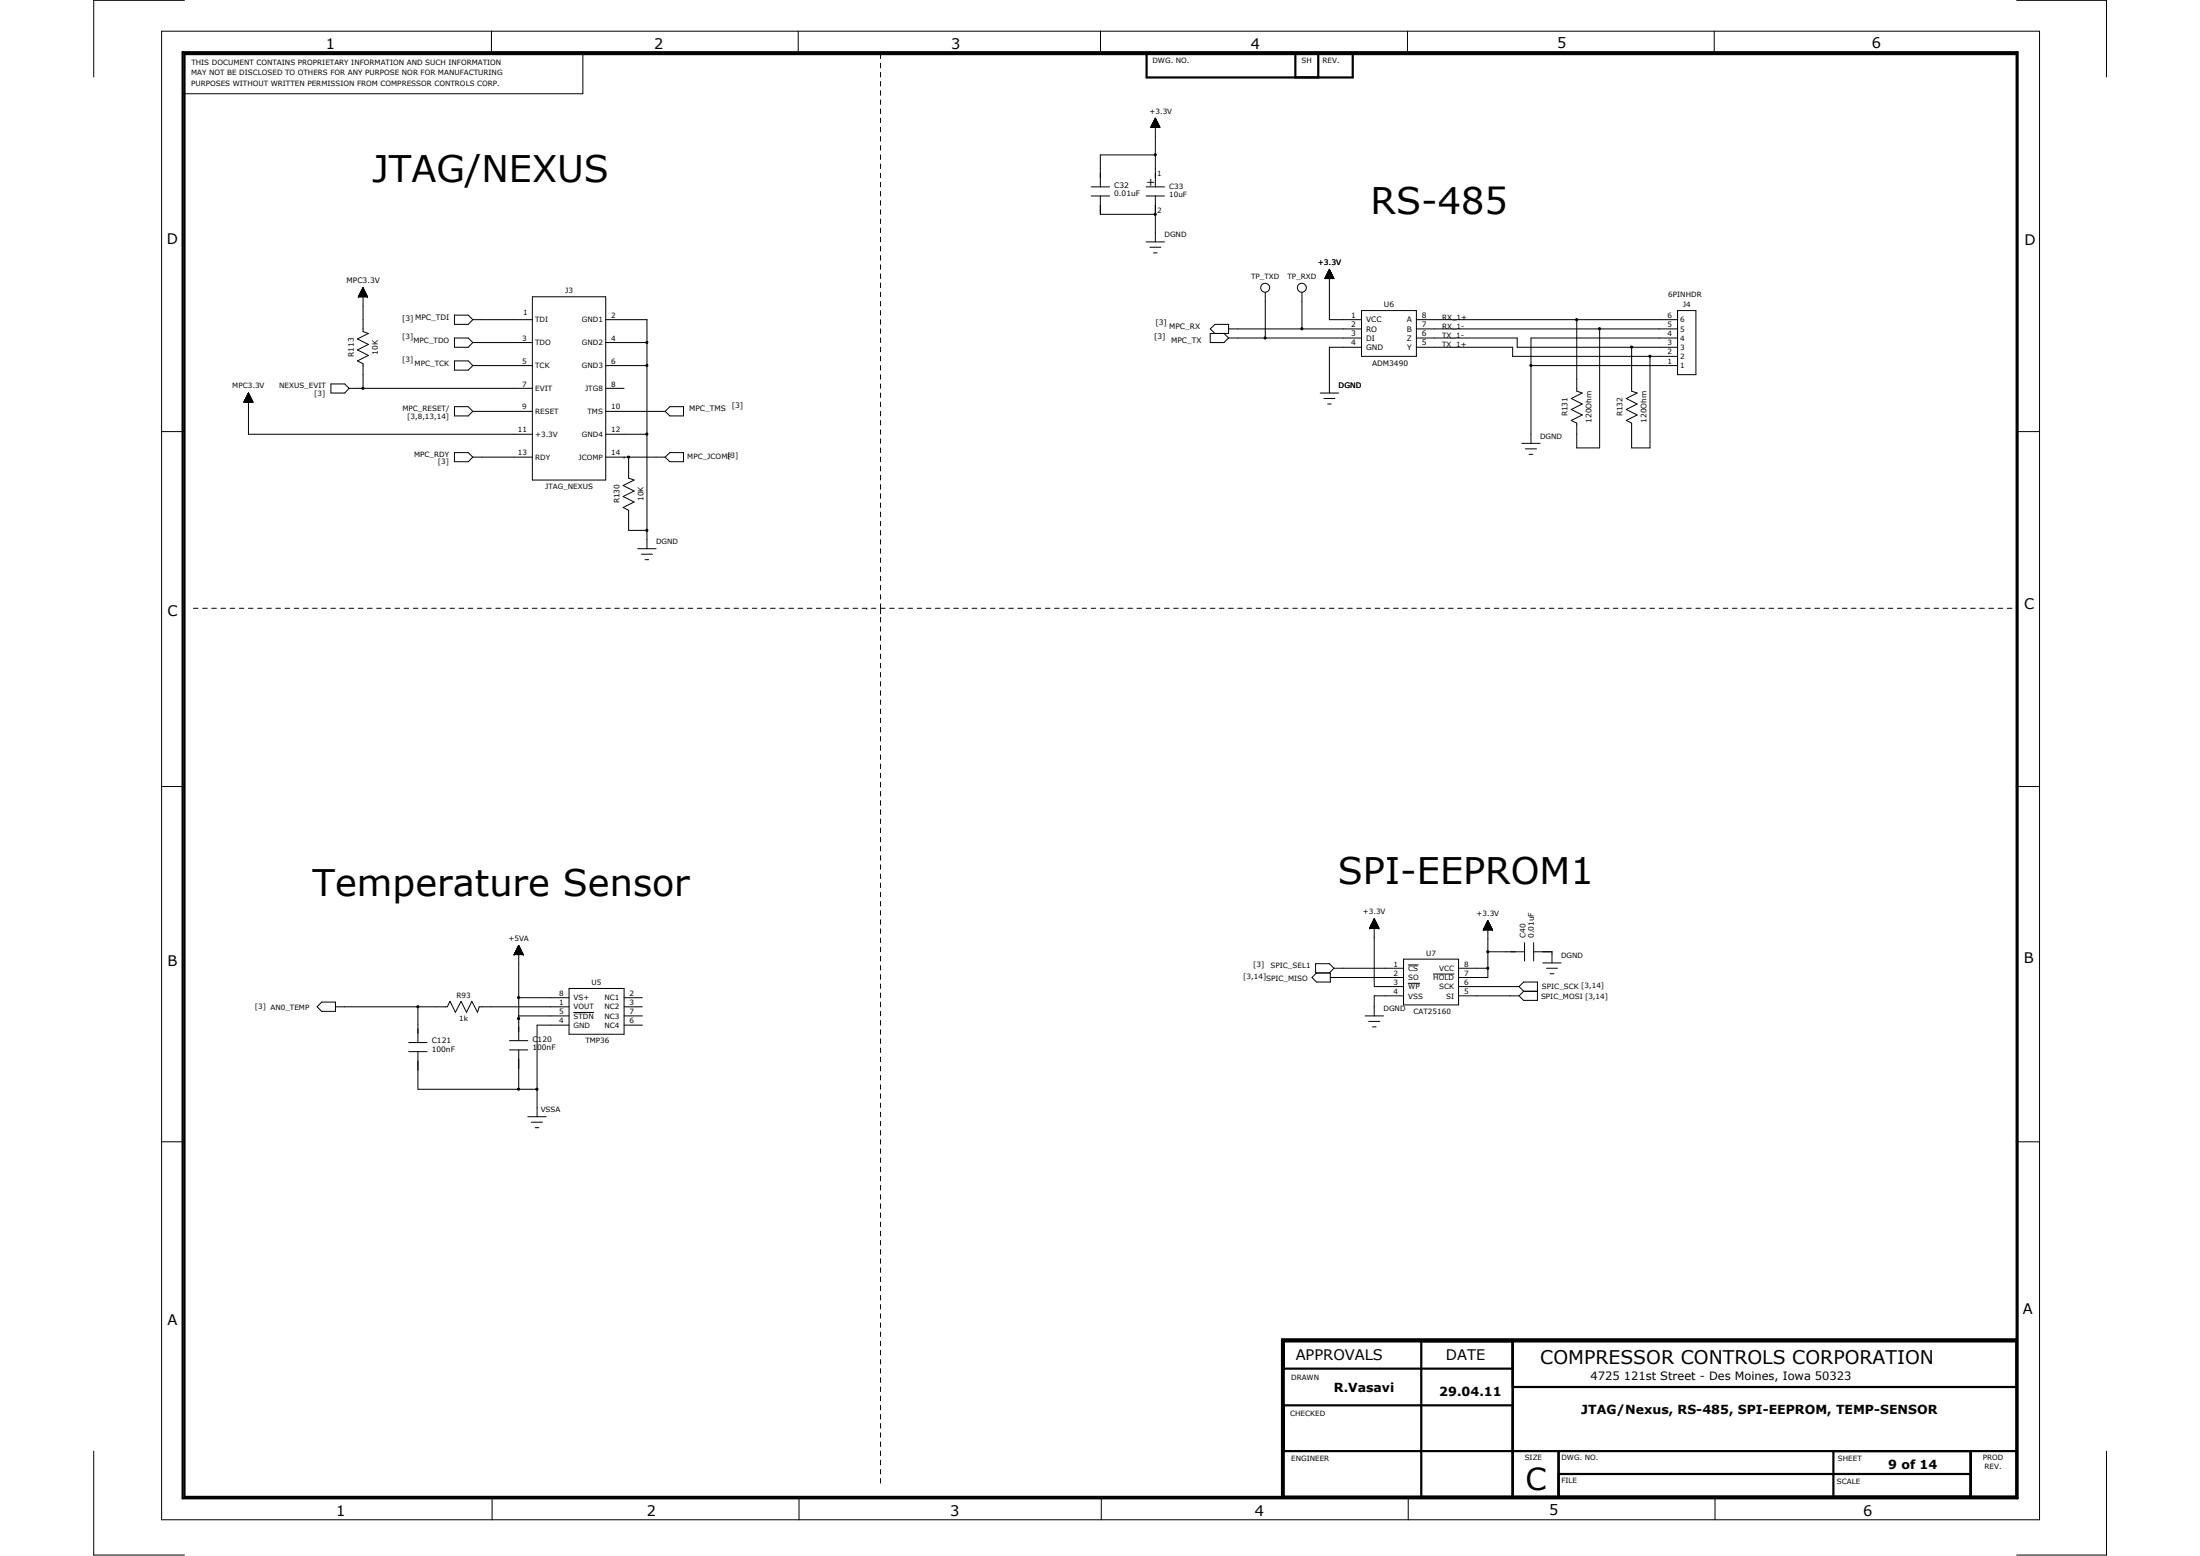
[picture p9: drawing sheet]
<svg xmlns="http://www.w3.org/2000/svg" width="594mm" height="420mm" viewBox="0 0 594 420" stroke-linecap="round" stroke-linejoin="round" font-family="sans-serif">
<g fill="none" stroke="#000" stroke-width=".27">
<path d="M43.6 8.4h507.1v402h-507.1zM49.8 .1h-24.5v20.7M132.7 8.4v6.2M164.4 14.6h-7v10.7h-108M215.6 8.4v6.2M237.8 14.6v1.2M237.8 17.1v1.2M237.8 19.5v1.3M297.2 8.4v6.2M380.1 8.4v6.2M462.9 8.4v6.2M544.6 .1h24.2v20.7"/>
<path d="M237.8 22v1.2M237.8 24.5v1.2M237.8 27v1.2M237.8 29.4v1.3M237.8 31.9v1.2M237.8 34.4v1.2M237.8 36.9v1.2M237.8 39.3v1.3M310.8 34.3l2.4 .1M310.8 34.2v.2M310.8 34.2h2.3M310.9 34.1h2.2v.3"/>
<path d="M310.9 34v.4M310.9 34h2.1M311 33.9h2v.5M311 33.8v.6M311.1 33.8h1.8M311.1 33.7h1.8v.7M311.1 33.6v.8M311.1 33.6h1.7M311.2 33.5h1.6v.9M311.2 33.4v1M311.3 33.4h1.4M311.3 33.3h1.4v1.1"/>
<path d="M311.4 33.1h1.2v1.3M311.5 32.9h1v1.5M311.5 32.8v1.6M311.5 32.8h.9M311.6 32.7h.8v1.7M311.6 32.6v1.8M311.7 32.6h.6M311.7 32.5h.6v1.9M311.7 32.4v2M311.7 32.4h.5M311.8 32.3h.4v2.1M311.8 32.2v2.2"/>
<path d="M311.8 32.2h.4M311.9 32.1h.2v2.3M311.9 32v2.4M311.9 32h.1M312 31.9h.1M312 31.9v18.6M312 31.9l1.2 2.5h-2.4zM312.5 33h-1.1v1.4M312.6 33.2h-1.3v1.2M237.8 41.8v1.3M237.8 44.3v1.2M237.8 46.8v1.2"/>
<path d="M237.8 49.2v1.3M237.8 51.7v1.2M237.8 54.2v1.2M237.8 56.6v1.3M237.8 59.1v1.3M294.7 50.5h4.9M294.7 52.9h4.9M297.1 52.9v5h14.9M309.5 50.5h4.9M309.5 52.9h4.9M312 57.9h.1M312 41.8h-14.9v8.7"/>
<path d="M312 52.9v12.4M96.9 79.9v.2M96.9 79.9h2.2M97 79.8h2.1M97.1 79.6h1.9M97.1 79.4h1.7M97.1 79.3v.8M97.2 79.3h1.6v.8M97.3 79.2h1.5v.9M97.3 79.1v1M97.3 79.1h1.4M97.4 78.9v1.2"/>
<path d="M97.4 78.9h1.2M97.4 78.8h1.1M97.4 78.7v1.4M97.5 78.7h1M97.6 78.6h.9v1.5M97.6 78.4v1.7M97.6 78.5h.8M97.7 78.4h.6v1.7M97.7 78.3v1.8M97.7 78.3h.6M97.8 78.2h.4v1.9M97.8 78.1v2"/>
<path d="M97.9 78h.3M98 77.8h.1M98 77.7v2.4M98 77.7h.1M98 77.7v11.8l1.5 .5-3 1.5 3 1.5-3 1.5 3 1.5-3 1.5 1.5 .7v6.7M98 77.7l-1.2 2.4M98 77.7l1.2 2.4M98.1 77.9h-.2v2.2M98.2 78v2.1M98.5 78.8v1.3M98.7 79v1.1M98.9 79.5h-1.8v.6"/>
<path d="M99 79.7h-2v.4M99 79.5v.6M99.1 79.8v.3M237.8 61.6v1.2M237.8 64.1v1.2M237.8 66.5v1.3M237.8 69v1.3M237.8 71.5v1.2M237.8 74v1.2M237.8 76.4v1.3M237.8 78.9v1.2M309.5 65.3h4.9"/>
<path d="M310.5 66.8h3M311.5 68.3h1M341.7 78.9v12.4M351.6 78.9v9.9M357.8 75.1h2.4M357.8 75.1v.1M357.8 75.1h2.3M357.9 75h2.2M357.9 74.8v.4M357.9 74.8h2.1M358 74.8h2v.4M358 74.6v.6"/>
<path d="M358 74.6h1.9M358.1 74.5h1.8v.7M358.1 74.5v.7M358.1 74.5h1.7M358.2 74.3h1.6v.9M358.2 74.3v.9M358.3 74.3h1.4M358.3 74.2h1.4M358.3 74.1v1.1M358.3 74.1h1.3M358.4 74h1.2M358.5 73.7h1v1.5"/>
<path d="M358.5 73.6v1.6M358.6 73.7h.8M358.6 73.6h.8M358.6 73.4v1.8M358.6 73.4h.7M358.7 73.4h.6M358.7 73.2v2M358.7 73.3h.5M358.8 73.2h.4M358.8 73v2.2M358.8 73.1h.3M358.9 73h.2"/>
<path d="M358.9 72.8v2.4M358.9 72.9h.1M359 72.8h.1M359 72.7v13.6h8.7M359 72.7l1.2 2.5h-2.4zM359.1 72.9v2.3M359.2 73.1v2.1M359.3 73.3v1.9M359.4 73.5v1.7M359.5 73.9h-1.1v1.3M359.6 73.9v1.3M359.7 74.1v1.1"/>
<path d="M360.1 74.9v.3M360.2 75.1v.1M96.8 80.1h.1M96.8 80.1h2.4M96.9 80l2.2 .1M99.2 80.1h.1M122.7 91.3h3.7l1.3 1.2-1.3 1.3h-3.7zM122.7 85.1h3.7l1.3 1.2-1.3 1.3h-3.7zM122.7 97.5h3.7l1.3 1.2-1.3 1.2h-3.7zM127.7 86.3h16.1M127.7 92.5h16.1M127.7 98.7h16.1"/>
<path d="M143.8 80.1h19.8v49.5h-19.8zM163.6 86.3h11.1v61.9M163.6 92.5h11.1M163.6 98.7h11.1M237.8 81.4v1.2M237.8 83.9v1.2M237.8 86.3v1.3M237.8 88.8v1.2M237.8 91.3v1.2M237.8 93.8v1.2M237.8 96.2v1.3M237.8 98.7v1.2"/>
<path d="M328.1 90l-1.3-1.2 1.3-1.2h3.7v2.4h-5v2.5h3.7l1.3-1.2M330.5 90l1.3 1.3M331.8 91.3h35.9M331.8 88.8h35.9M367.7 83.9h14.8v12.3h-14.8zM367.7 93.8h-8.7v12.3M382.5 86.3h70.5M382.5 93.8h26v2.4h44.5M382.5 91.3h27.2v2.5h43.3M382.5 88.8h70.5M413.4 98.7h39.6M425.8 86.3v19.3l1.5 .5-3 1.5 3 1.5-3 1.5 3 1.5-3 1.4 1.5 .8v6.6h6.2v-32.1"/>
<path d="M440.6 93.8h.1M440.6 93.8v11.8l1.5 .5-2.9 1.5 2.9 1.5-2.9 1.5 2.9 1.5-2.9 1.4 1.4 .8v6.6h4.9v-24.7M453 83.9h5v17.3h-5zM453 91.3h-39.6v28.4M43.7 116.5h6.2M65.9 108.6h2.4M65.9 108.4h2.3M66 108.3h2.2v.3M66.1 108.1h2v.5M66.1 108v.6M66.2 108h1.8M66.2 108.6v-.7h1.8v.7"/>
<path d="M66.2 107.8h1.7M66.3 108.6v-.9h1.6v.9M66.3 107.6h1.5M66.4 107.5h1.4v1.1M66.4 107.5v1.1M66.5 107.4h1.2M66.5 107.3h1.2v1.3M66.5 107.2v1.4M66.5 107.2h1.1M66.6 107.1h1v1.5M66.6 107v1.6M66.7 107h.9"/>
<path d="M66.7 106.9h.8v1.7M66.8 106.7h.6v1.9M66.8 106.6v2M66.8 106.6h.5M66.9 106.5h.4v2.1M67 106.3h.2v2.3M67 106.2v2.4M67 106.2h.1M67.1 106.1h.1M67.1 106.1v11.2h76.7M67.1 106.1l1.2 2.5h-2.5zM67.2 106.4h-.3v2.2"/>
<path d="M67.4 106.8h-.7v1.8M68.1 108.2h-2.1v.4M89.4 103.7h3.7l1.2 1.2-1.2 1.2h-3.7zM94.3 104.9h49.5M122.7 109.8h3.7l1.3 1.3-1.3 1.2h-3.7zM127.7 111.1h16.1M163.6 104.9h4.9M163.6 111.1h16M163.6 117.3h11.1M179.6 111.1l1.3-1.3h3.7v2.5h-3.7zM237.8 101.2v1.2M237.8 103.7v1.2"/>
<path d="M237.8 106.1v1.3M237.8 108.6v1.2M237.8 111.1v1.2M237.8 113.5v1.3M237.8 116v1.3M237.8 118.5v1.2M356.5 106.1h5M357.5 107.6h3M358.5 109.1h1M410.9 119.7h5M544.5 116.5h6.2M122.7 122.2h3.7l1.3 1.2-1.3 1.3h-3.7z"/>
<path d="M127.7 123.4h16.1M163.6 123.4h16M168.5 123.4h.1M169.7 123.4h.1M169.7 123.4v5.7l1.5 .5-2.9 1.5 2.9 1.5-2.9 1.5 2.9 1.5-2.9 1.4 1.4 .8v5.4h5M179.6 123.4l1.3-1.2h3.7v2.5h-3.7zM237.8 120.9v1.3M237.8 123.4v1.3M237.8 125.9v1.3M237.8 128.4v1.2M237.8 130.9v1.2M237.8 133.3v1.3"/>
<path d="M237.8 135.8v1.2M237.8 138.3v1.2M411.9 121.2h3M412.9 122.7h1M172.2 148.2h5M173.2 149.6h3M174.2 151.1h1M237.8 140.8v1.2M237.8 143.2v1.3M237.8 145.7v1.2M237.8 148.2v1.2M237.8 150.7v1.2"/>
<path d="M237.8 153.1v1.2M237.8 155.6v1.2M237.8 158.1v1.2M52.2 164.3h1.3M54.7 164.3h1.3M57.2 164.3h1.2M59.7 164.3h1.2M62.1 164.3h1.3M64.6 164.3h1.2M67.1 164.3h1.2M69.6 164.3h1.2M72 164.3h1.3"/>
<path d="M74.5 164.3h1.2M77 164.3h1.2M79.5 164.3h1.2M81.9 164.3h1.3M84.4 164.3h1.2M86.9 164.3h1.2M89.4 164.3h1.2M91.8 164.3h1.3M94.3 164.3h1.2M96.8 164.3h1.2M99.2 164.3h1.3M101.7 164.3h1.2"/>
<path d="M104.2 164.3h1.2M106.7 164.3h1.2M109.1 164.3h1.3M111.6 164.3h1.3M114.1 164.3h1.2M116.6 164.3h1.2M119 164.3h1.3M121.5 164.3h1.2M124 164.3h1.2M126.4 164.3h1.3M128.9 164.3h1.3M131.4 164.3h1.2"/>
<path d="M133.9 164.3h1.2M136.3 164.3h1.3M138.8 164.3h1.3M141.3 164.3h1.2M143.8 164.3h1.2M146.3 164.3h1.2M148.7 164.3h1.3M151.2 164.3h1.2M153.7 164.3h1.2M156.1 164.3h1.3M158.6 164.3h1.2M161.1 164.3h1.2"/>
<path d="M163.6 164.3h1.2M166 164.3h1.3M168.5 164.3h1.2M171 164.3h1.2M173.5 164.3h1.2M175.9 164.3h1.3M178.4 164.3h1.2M180.9 164.3h1.2M183.3 164.3h1.3M185.8 164.3h1.3M188.3 164.3h1.2M190.8 164.3h1.2"/>
<path d="M193.2 164.3h1.3M195.7 164.3h1.3M198.2 164.3h1.2M200.7 164.3h1.2M203.2 164.3h1.2M205.6 164.3h1.3M208.1 164.3h1.2M210.6 164.3h1.2M213 164.3h1.3M215.5 164.3h1.2M218 164.3h1.2M220.5 164.3h1.2"/>
<path d="M222.9 164.3h1.2M225.4 164.3h1.2M227.9 164.3h1.2M230.4 164.3h1.2M232.8 164.3h1.3M234.1 164.3h.1M235.3 164.3h1.2M237.8 165.5h.1M237.8 164.3h1.2M237.8 160.6v1.2M237.8 163v2.5M237.8 166.7v1.3"/>
<path d="M237.8 169.2v1.2M237.8 171.7v1.2M237.8 174.2v1.2M237.8 176.6v1.2M237.8 179.1v1.2M240.2 164.3h1.3M242.7 164.3h1.3M245.2 164.3h1.2M247.7 164.3h1.2M250.1 164.3h1.3M252.6 164.3h1.3M255.1 164.3h1.2"/>
<path d="M257.5 164.3h1.3M260 164.3h1.3M262.5 164.3h1.3M265 164.3h1.2M267.5 164.3h1.2M269.9 164.3h1.3M272.4 164.3h1.2M274.9 164.3h1.2M277.4 164.3h1.2M279.8 164.3h1.2M282.3 164.3h1.2M284.8 164.3h1.2"/>
<path d="M287.3 164.3h1.2M289.7 164.3h1.3M292.2 164.3h1.2M294.7 164.3h1.2M297.1 164.3h1.3M299.6 164.3h1.3M302.1 164.3h1.2M304.6 164.3h1.2M307 164.3h1.3M309.5 164.3h1.3M312 164.3h1.2M314.4 164.3h1.3"/>
<path d="M316.9 164.3h1.3M319.4 164.3h1.3M321.9 164.3h1.2M324.4 164.3h1.2M326.8 164.3h1.3M329.3 164.3h1.2M331.8 164.3h1.2M334.3 164.3h1.2M336.7 164.3h1.2M339.2 164.3h1.2M341.7 164.3h1.2M344.2 164.3h1.1"/>
<path d="M346.6 164.3h1.2M349.1 164.3h1.2M351.6 164.3h1.2M354 164.3h1.3M356.5 164.3h1.3M359 164.3h1.2M361.5 164.3h1.2M363.9 164.3h1.3M366.4 164.3h1.3M368.9 164.3h1.2M371.3 164.3h1.3M373.8 164.3h1.3"/>
<path d="M376.3 164.3h1.3M378.7 164.3h1.3M381.2 164.3h1.3M383.7 164.3h1.3M386.2 164.3h1.2M388.7 164.3h1.2M391.2 164.3h1.2M393.6 164.3h1.2M396.1 164.3h1.2M398.6 164.3h1.2M401.1 164.3h1.1M403.5 164.3h1.2"/>
<path d="M406 164.3h1.2M408.5 164.3h1.2M410.9 164.3h1.3M413.4 164.3h1.2M415.9 164.3h1.2M418.4 164.3h1.2M420.8 164.3h1.3M423.3 164.3h1.3M425.8 164.3h1.2M428.2 164.3h1.3M430.7 164.3h1.3M433.2 164.3h1.3"/>
<path d="M435.6 164.3h1.3M438.1 164.3h1.3M440.6 164.3h1.3M443.1 164.3h1.2M445.5 164.3h1.3M448 164.3h1.3M450.5 164.3h1.2M453 164.3h1.2M455.5 164.3h1.2M458 164.3h1.1M460.4 164.3h1.2M462.9 164.3h1.2"/>
<path d="M465.4 164.3h1.2M467.8 164.3h1.2M470.3 164.3h1.2M472.8 164.3h1.2M475.2 164.3h1.3M477.7 164.3h1.3M480.2 164.3h1.2M482.7 164.3h1.2M485.1 164.3h1.3M487.6 164.3h1.3M490.1 164.3h1.3M492.5 164.3h1.3"/>
<path d="M495 164.3h1.3M497.5 164.3h1.3M500 164.3h1.2M502.4 164.3h1.3M504.9 164.3h1.3M507.4 164.3h1.2M509.9 164.3h1.2M512.4 164.3h1.2M514.8 164.3h1.2M517.3 164.3h1.2M519.8 164.3h1.2M522.3 164.3h1.2"/>
<path d="M524.7 164.3h1.2M527.2 164.3h1.2M529.7 164.3h1.2M532.1 164.3h1.3M534.6 164.3h1.2M537.1 164.3h1.2M539.6 164.3h1.2M542 164.3h1.3M237.8 181.6v1.2M237.8 184.1v1.2M237.8 186.5v1.2M237.8 189v1.2"/>
<path d="M237.8 191.5v1.2M237.8 193.9v1.3M237.8 196.4v1.3M237.8 198.9v1.2M43.6 212.4h6.2M237.8 201.3v1.3M237.8 203.8v1.3M237.8 206.3v1.3M237.8 208.8v1.2M237.8 211.2v1.3M237.8 213.7v1.3M237.8 216.2v1.3"/>
<path d="M237.8 218.7v1.2M544.4 212.4h6.3M237.8 221.1v1.3M237.8 223.6v1.3M237.8 226.1v1.2M237.8 228.6v1.2M237.8 231.1v1.2M237.8 233.5v1.2M237.8 236v1.2M237.8 238.5v1.2M138.8 257.8h.1M138.8 257.8h2.5"/>
<path d="M138.9 257.6h2.3M138.9 257.5v.3M139 257.5h2.1M139 257.4h2.1M139 257.3v.5M139.1 257.3h1.9M139.1 257.2h1.9v.6M139.1 257.1v.7M139.2 257.1h1.8M139.2 257h1.7M139.2 256.9v.9M139.3 256.9h1.5"/>
<path d="M139.3 256.8h1.5M139.4 256.6h1.3v1.2M139.4 256.5v1.3M139.5 256.5h1.2M139.5 256.4h1.1v1.4M139.5 256.3v1.5M139.6 256.3h1M139.6 256.2h.9M139.6 256.1v1.7M139.7 256.1h.8M139.7 256h.7M139.7 255.9v1.9"/>
<path d="M139.7 255.9h.7M139.8 255.8h.5v2M139.8 255.7v2.1M139.9 255.7h.3M139.9 255.6h.3v2.2M139.9 255.5v2.3M139.9 255.5h.3M140 255.4h.1M140 255.3v2.5M140.1 255.4h.1M140.1 255.3v25.7M140.1 255.3l-1.3 2.5"/>
<path d="M140.1 255.3l1.2 2.5M140.1 255.4v2.4M140.4 256v1.8M140.5 256.2v1.6M140.8 256.7h-1.4l-.1 1.1M140.8 256.8v1M140.9 257v.8M141.1 257.3v.5M141.2 257.6v.2M141.3 257.8h.1M237.8 241v1.1M237.8 243.4v1.2"/>
<path d="M237.8 245.9v1.2M237.8 248.4v1.2M237.8 250.8v1.3M237.8 253.3v1.3M237.8 255.8v1.2M237.8 258.2v1.3M369.9 250.6h.1M369.9 250.6h2.5M369.9 250.5h2.4M370 250.6v-.2h2.2v.2M370 250.3h2.2M370.1 250.2h2v.4"/>
<path d="M370.2 250h1.8v.6M370.2 249.9v.7M370.2 249.9h1.8M370.2 249.8h1.7v.8M370.2 249.7v.9M370.3 249.7h1.6M370.4 250.6v-1h1.4v1M370.4 249.5h1.4M370.5 249.4h1.3v1.2M370.5 249.3v1.3M370.5 249.3h1.2M370.6 249.2h1v1.4"/>
<path d="M370.6 249.1v1.5M370.6 249.1h1M370.7 249h.9v1.6M370.7 248.8h.8v1.8M370.7 248.7v1.9M370.8 248.7h.6M370.9 248.6h.4v2M371 248.4h.3v2.2M371 248.3v2.3M371 248.3h.2M371 248.2h.1M371 248.1v2.5"/>
<path d="M371.1 248.1h.1M371.1 248.1v18.3h7.9M371.1 248.1l-1.2 2.5M371.1 248.1l1.3 2.5M371.3 248.5h-.4v2.1M371.5 248.9h-.8v1.7M372.1 250.1h-2v.5M372.4 250.6h.1M379 259h14.9v12.4h-14.9zM400.6 251.1h.1M400.6 251.1h2.4M400.6 251h2.4"/>
<path d="M400.6 250.9h2.3v.2M400.7 250.7h2.1v.4M400.7 250.6v.5M400.8 250.6h2M400.8 251.1v-.6h1.9v.6M400.9 250.4h1.8M400.9 251.1v-.8h1.7v.8M401 250.2h1.6M401.1 250.1h1.4v1M401.1 250v1.1M401.1 250h1.4M401.1 249.9h1.3v1.2"/>
<path d="M401.1 249.9v1.2M401.2 249.8h1.2M401.2 249.7h1.1v1.4M401.2 249.6v1.5M401.3 249.6h.9M401.3 249.5h.9v1.6M401.4 249.3h.7v1.8M401.4 249.2v1.9M401.5 249.2h.6M401.5 249.1h.5v2M401.6 248.9h.3v2.2M401.6 248.8v2.3"/>
<path d="M401.7 248.8h.2M401.7 248.7h.1M401.7 248.6v2.5M401.8 248.6h.1M401.8 248.6v15.3h-7.9M401.8 257h9.9M401.8 248.6l-1.2 2.5M401.8 248.6l1.2 2.5M402 249h-.4l-.1 2.1M402.2 249.4h-.8l-.1 1.7M402.9 250.8h-2.2l-.1 .3M403 251.1h.1"/>
<path d="M411.7 254.6v4.9M414.1 257h5v3M414.1 254.6v4.9M86.9 270.6h3.7v2.5h-3.7l-1.3-1.2zM90.6 271.9h30.2l.7-1.5 1.5 2.9 1.5-2.9 1.5 2.9 1.4-2.9 1.5 2.9 .5-1.4h24.3M112.9 271.9v9.6M140.1 269.4h13.6M140.1 274.3h13.6M153.7 266.9h14.8v12.4h-14.8zM153.7 276.8h-8.7v24.7M154.9 273.4h5.4M168.5 269.4h5"/>
<path d="M168.5 271.9h5M168.5 274.3h5M168.5 276.8h5M237.8 260.7v1.3M237.8 263.2v1.3M237.8 265.7v1.2M237.8 268.1v1.3M237.8 270.6v1.3M237.8 273.1v1.2M237.8 275.5v1.3M237.8 278v1.3M359.2 263.9h19.8"/>
<path d="M360.2 261.5h18.8M360.2 261.5l-1.2 1.2M360.2 261.5l-1.2-1.3h-3.7v2.5h3.9v2.5h-3.7l-1.2-1.3 1.2-1.2M368.6 274.3h5M369.6 275.8h3M370.6 277.3h1M379 268.9h-7.9v5.4M380.3 260.6h2.6M380.3 265.5h3.1M387 263h5.6M393.9 261.5h7.9M393.9 266.4h16.3"/>
<path d="M393.9 268.9h16.3M410.2 266.4l1.2-1.2h3.8v4.9h-3.8l-1.2-1.2M410.2 266.4l1.2 1.3M411.4 267.7h3.8M411.4 267.7l-1.2 1.2M416.6 260h4.9M417.6 261.5h3M418.6 262.9h1M110.4 281.5h4.9M110.4 284h4.9M112.9 284v10.1h32.1M137.6 281h4.9"/>
<path d="M137.6 283.5h4.9M140.1 283.5v10.6M237.8 280.5v1.3M237.8 283v1.2M237.8 285.5v1.2M237.8 288v1.2M237.8 290.4v1.2M237.8 292.9v1.2M237.8 295.4v1.2M237.8 297.9v1.1M43.6 308.3h6.2M142.5 301.5h5"/>
<path d="M143.5 303h3M144.5 304.5h1M237.8 300.3v1.2M237.8 302.8v1.2M237.8 305.3v1.2M237.8 307.7v1.2M237.8 310.2v1.2M237.8 312.7v1.2M237.8 315.1v1.3M237.8 317.6v1.3M544.4 308.3h6.3M237.8 320.1v1.3"/>
<path d="M237.8 322.6v1.2M237.8 325v1.3M237.8 327.5v1.3M237.8 330v1.2M237.8 332.4v1.3M237.8 334.9v1.3M237.8 337.4v1.3M237.8 339.9v1.2M237.8 342.3v1.3M237.8 344.8v1.3M237.8 347.3v1.2M237.8 349.8v1.2"/>
<path d="M237.8 352.3v1.2M237.8 354.8v1.1M237.8 357.2v1.2M237.8 359.7v1.2M237.8 362.2v1.2M237.8 364.6v1.2M237.8 367.1v1.2M237.8 369.6v1.2M237.8 372v1.3M237.8 374.5v1.3M237.8 377v1.2M237.8 379.5v1.2"/>
<path d="M25.3 391.8v28.1h24.5M237.8 381.9v1.3M237.8 384.4v1.3M237.8 386.9v1.2M237.8 389.3v1.3M237.8 391.8v1.3M237.8 394.3v1.3M237.8 396.8v1.2M237.8 399.2v1.3M568.8 391.8v28.1h-24.2M132.9 404.2v6.2M215.8 404.2v6.2"/>
<path d="M297.4 404.2v6.2M380.3 404.2v6.2M463.1 404.2v6.2"/>
<circle cx="312" cy="57.9" r=".29"/>
<circle cx="312" cy="41.8" r=".29"/>
<circle cx="341.6" cy="77.7" r="1.21"/>
<circle cx="351.5" cy="77.7" r="1.21"/>
<circle cx="174.7" cy="98.7" r=".29"/>
<circle cx="174.7" cy="92.5" r=".29"/>
<circle cx="341.6" cy="91.3" r=".29"/>
<circle cx="351.5" cy="88.8" r=".29"/>
<circle cx="413.4" cy="98.7" r=".29"/>
<circle cx="425.7" cy="86.3" r=".29"/>
<circle cx="431.9" cy="88.8" r=".29"/>
<circle cx="440.6" cy="93.7" r=".3"/>
<circle cx="445.6" cy="96.2" r=".29"/>
<circle cx="98" cy="104.9" r=".3"/>
<circle cx="174.7" cy="117.2" r=".29"/>
<circle cx="169.7" cy="123.4" r=".29"/>
<circle cx="174.7" cy="143.2" r=".29"/>
<circle cx="401.7" cy="257" r=".29"/>
<circle cx="112.8" cy="271.8" r=".29"/>
<circle cx="140" cy="269.4" r=".3"/>
<circle cx="140" cy="275.1" r=".29"/>
<circle cx="401.7" cy="261.4" r=".29"/>
<circle cx="140" cy="294.1" r=".29"/>
<circle cx="145" cy="294.1" r=".29"/>
</g>
<g fill="none" stroke="#000" stroke-width=".59">
<path d="M49.3 14.1h495.5v390.5h-495.5zM49.8 14.6h494.8v389.6h-494.8zM309.6 14.4h55.7v6.5h-55.7zM349.8 14.4v6.5M356 14.4v6.5M346.7 369.6h61.8M346.7 379.5h61.8M383.8 362.2v42M408.5 362.2v42M408.5 374.5h136.1M544.6 362.2h-197.9v42M544.6 361.7h-198.4v42.5"/>
<path d="M346.7 391.8h197.9M420.9 391.8v12.4M420.9 398h111.3M495.1 391.8v12.4M532.2 391.8v12.4"/>
</g>
<g fill="#000">
<circle cx="312" cy="57.9" r=".29"/>
<circle cx="312" cy="41.8" r=".29"/>
<circle cx="174.7" cy="98.7" r=".29"/>
<circle cx="174.7" cy="92.5" r=".29"/>
<circle cx="341.6" cy="91.3" r=".29"/>
<circle cx="351.5" cy="88.8" r=".29"/>
<circle cx="413.4" cy="98.7" r=".29"/>
<circle cx="425.7" cy="86.3" r=".29"/>
<circle cx="431.9" cy="88.8" r=".29"/>
<circle cx="440.6" cy="93.7" r=".3"/>
<circle cx="445.6" cy="96.2" r=".29"/>
<circle cx="98" cy="104.9" r=".3"/>
<circle cx="174.7" cy="117.2" r=".29"/>
<circle cx="169.7" cy="123.4" r=".29"/>
<circle cx="174.7" cy="143.2" r=".29"/>
<circle cx="401.7" cy="257" r=".29"/>
<circle cx="112.8" cy="271.8" r=".29"/>
<circle cx="140" cy="269.4" r=".3"/>
<circle cx="140" cy="275.1" r=".29"/>
<circle cx="401.7" cy="261.4" r=".29"/>
<circle cx="140" cy="294.1" r=".29"/>
<circle cx="145" cy="294.1" r=".29"/>
</g>
<g font-size="9.9">
<text x="100.5" y="49.2">JTAG/NEXUS</text>
<text x="370.1" y="57.9">RS-485</text>
<text x="361.2" y="238.7">SPI-EEPROM1</text>
<text x="84.4" y="241.9">Temperature Sensor</text>
</g>
<text font-size="8.2" x="412" y="402.4">C</text>
<text font-size="5.1" x="415.9" y="368.4">COMPRESSOR CONTROLS CORPORATION</text>
<g font-size="3.9">
<text x="88" y="13.1">1</text>
<text x="176.7" y="13.1">2</text>
<text x="256.8" y="13.1">3</text>
<text x="337.8" y="13.1">4</text>
<text x="420.5" y="12.9">5</text>
<text x="505.5" y="12.9">6</text>
<text x="45.1" y="65.8">D</text>
<text x="546.6" y="66.1">D</text>
<text x="45.2" y="166.4">C</text>
<text x="546.6" y="164.5">C</text>
<text x="45.2" y="260.8">B</text>
<text x="546.5" y="259.9">B</text>
<text x="45.2" y="357.7">A</text>
<text x="546.3" y="354.8">A</text>
<text x="349.9" y="367.3">APPROVALS</text>
<text x="390.4" y="367.1">DATE</text>
<text x="90.8" y="409.4">1</text>
<text x="174.7" y="409.4">2</text>
<text x="256.6" y="409.4">3</text>
<text x="338.8" y="409.2">4</text>
<text x="418.4" y="409.2">5</text>
<text x="503.1" y="409.4">6</text>
</g>
<g font-size="3.4">
<text x="360.2" y="375.8">R.Vasavi</text>
<text x="388.7" y="377">29.04.11</text>
<text x="427" y="381.9">JTAG/Nexus, RS-485, SPI-EEPROM, TEMP-SENSOR</text>
<text x="509.9" y="396.8">9 of 14</text>
</g>
<g font-size="3.1">
<text x="309.5" y="50.2">+</text>
<text x="429.5" y="372.7">4725 121st Street - Des Moines, Iowa 50323</text>
</g>
<g font-size="2">
<text x="51.7" y="17.6">THIS DOCUMENT CONTAINS PROPRIETARY INFORMATION AND SUCH INFORMATION</text>
<text x="311.2" y="16.9">DWG. NO.</text>
<text x="351.4" y="17">SH</text>
<text x="357.2" y="17">REV.</text>
<text x="51.6" y="20.3">MAY NOT BE DISCLOSED TO OTHERS FOR ANY PURPOSE NOR FOR MANUFACTURING</text>
<text x="51.6" y="23.3">PURPOSES WITHOUT WRITTEN PERMISSION FROM COMPRESSOR CONTROLS CORP.</text>
<text x="310.4" y="30.9">+3.3V</text>
<text x="312.5" y="47.5">1</text>
<text x="300.9" y="50.7">C32</text>
<text x="300.9" y="53">0.01uF</text>
<text x="315.7" y="51">C33</text>
<text x="315.7" y="53.2">10uF</text>
<text x="312.5" y="57.4">2</text>
<text x="314.4" y="64.1">DGND</text>
<text x="355.8" y="71.5">+3.3V</text>
<text x="93.6" y="76.4">MPC3.3V</text>
<text x="337.9" y="75.2">TP_TXD</text>
<text x="347.7" y="75.2">TP_RXD</text>
<text x="152.6" y="79.2">J3</text>
<text x="373.7" y="82.9">U6</text>
<text x="450.5" y="80.1">6PINHDR</text>
<text x="454.4" y="82.8">J4</text>
<text x="108.6" y="86.6">[3] MPC_TDI</text>
<text x="141.3" y="85.1">1</text>
<text x="144.5" y="87">TDI</text>
<text x="157.1" y="87">GND1</text>
<text x="165.1" y="85.8">2</text>
<text x="312" y="87.8">[3]</text>
<text x="315.7" y="88.8">MPC_RX</text>
<text x="364.9" y="85.8">1</text>
<text x="364.9" y="88.3">2</text>
<text x="368.9" y="87.1">VCC</text>
<text x="368.9" y="89.6">RO</text>
<text x="379.9" y="87.1">A</text>
<text x="379.9" y="89.6">B</text>
<text x="384" y="85.8">8</text>
<text x="384" y="88.3">7</text>
<text x="389.4" y="86.3">RX_1+</text>
<text x="389.4" y="88.8">RX_1-</text>
<text x="450.3" y="88.3">5</text>
<text x="450.3" y="85.8">6</text>
<text x="453.7" y="89.5">5</text>
<text x="453.7" y="87">6</text>
<text x="102" y="95.8" transform="rotate(-90 102 95.8)">10K</text>
<text x="108.6" y="91.5">[3]</text>
<text x="111.7" y="92.5">MPC_TDO</text>
<text x="141" y="92">3</text>
<text x="144.5" y="93.2">TDO</text>
<text x="157.1" y="93.2">GND2</text>
<text x="165.1" y="92">4</text>
<text x="311.7" y="91.6">[3]</text>
<text x="316.2" y="92.5">MPC_TX</text>
<text x="364.9" y="90.8">3</text>
<text x="364.9" y="93.3">4</text>
<text x="368.9" y="92">DI</text>
<text x="368.9" y="94.5">GND</text>
<text x="379.9" y="92">Z</text>
<text x="380" y="94.5">Y</text>
<text x="384" y="90.8">6</text>
<text x="384" y="93.3">5</text>
<text x="389.4" y="91.3">TX_1-</text>
<text x="389.4" y="93.8">TX_1+</text>
<text x="450.3" y="93.3">3</text>
<text x="450.3" y="95.7">2</text>
<text x="450.3" y="90.8">4</text>
<text x="453.7" y="94.5">3</text>
<text x="453.7" y="92">4</text>
<text x="95.5" y="96.4" transform="rotate(-90 95.5 96.4)">R113</text>
<text x="108.6" y="97.7">[3]</text>
<text x="112" y="98.7">MPC_TCK</text>
<text x="141" y="98.2">5</text>
<text x="144.5" y="99.4">TCK</text>
<text x="157.1" y="99.4">GND3</text>
<text x="165.1" y="98.2">6</text>
<text x="370.5" y="98.7">ADM3490</text>
<text x="450.3" y="98.2">1</text>
<text x="453.7" y="96.9">2</text>
<text x="453.7" y="99.4">1</text>
<text x="62.7" y="104.9">MPC3.3V</text>
<text x="75.4" y="104.9">NEXUS_EVIT</text>
<text x="84.9" y="106.8">[3]</text>
<text x="141" y="104.4">7</text>
<text x="144.5" y="105.6">EVIT</text>
<text x="158" y="105.6">JTG8</text>
<text x="165.1" y="104.4">8</text>
<text x="361.5" y="104.9">DGND</text>
<text x="108.7" y="111.1">MPC_RESET/</text>
<text x="110" y="113">[3,8,13,14]</text>
<text x="141" y="110.6">9</text>
<text x="144.5" y="111.8">RESET</text>
<text x="158.7" y="111.8">TMS</text>
<text x="165.1" y="110.6">10</text>
<text x="186.1" y="111.1">MPC_TMS</text>
<text x="197.6" y="110.1">[3]</text>
<text x="423.3" y="112.4" transform="rotate(-90 423.3 112.4)">R131</text>
<text x="438.1" y="112.4" transform="rotate(-90 438.1 112.4)">R132</text>
<text x="139.8" y="116.8">11</text>
<text x="144.5" y="118">+3.3V</text>
<text x="157.1" y="118">GND4</text>
<text x="165.1" y="116.8">12</text>
<text x="415.9" y="118.5">DGND</text>
<text x="429.8" y="114.1" transform="rotate(-90 429.8 114.1)">120Ohm</text>
<text x="444.6" y="114.1" transform="rotate(-90 444.6 114.1)">120Ohm</text>
<text x="111.8" y="123.4">MPC_RDY</text>
<text x="118.3" y="125.4">[3]</text>
<text x="139.8" y="122.9">13</text>
<text x="144.5" y="124.2">RDY</text>
<text x="156.2" y="124.2">JCOMP</text>
<text x="165.1" y="122.9">14</text>
<text x="185.6" y="123.9">MPC_JCOMP</text>
<text x="196.4" y="123.7">[3]</text>
<text x="147.2" y="132.1">JTAG_NEXUS</text>
<text x="167.3" y="135.9" transform="rotate(-90 167.3 135.9)">R130</text>
<text x="173.7" y="135.3" transform="rotate(-90 173.7 135.3)">10K</text>
<text x="177.2" y="146.9">DGND</text>
<text x="368" y="246.8">+3.3V</text>
<text x="398.7" y="247.4">+3.3V</text>
<text x="137.3" y="254">+5VA</text>
<text x="411.9" y="253.3" transform="rotate(-90 411.9 253.3)">C40</text>
<text x="414.2" y="253.3" transform="rotate(-90 414.2 253.3)">0.01uF</text>
<text x="338.4" y="261">[3]</text>
<text x="343.1" y="261.5">SPIC_SEL1</text>
<text x="376.3" y="261">1</text>
<text x="376.3" y="263.4">2</text>
<text x="380.3" y="262.2">CS</text>
<text x="385.1" y="258">U7</text>
<text x="388.6" y="262.2">VCC</text>
<text x="395.3" y="261">8</text>
<text x="395.3" y="263.4">7</text>
<text x="421.5" y="258.7">DGND</text>
<text x="123.3" y="269.4">R93</text>
<text x="151" y="268.9">8</text>
<text x="159.7" y="265.9">U5</text>
<text x="170" y="268.9">2</text>
<text x="335.7" y="264.4">[3,14]</text>
<text x="341.9" y="264.9">SPIC_MISO</text>
<text x="376.3" y="265.9">3</text>
<text x="376.3" y="268.4">4</text>
<text x="380.3" y="264.7">SO</text>
<text x="380.3" y="267.1">WP</text>
<text x="380.3" y="269.6">VSS</text>
<text x="387" y="264.7">HOLD</text>
<text x="388.6" y="267.1">SCK</text>
<text x="390.6" y="269.6">SI</text>
<text x="395.3" y="265.9">6</text>
<text x="395.3" y="268.4">5</text>
<text x="416.1" y="269.9">SPIC_MOSI [3,14]</text>
<text x="416.4" y="267.2">SPIC_SCK [3,14]</text>
<text x="68.8" y="272.3">[3]</text>
<text x="73" y="272.8">AN0_TEMP</text>
<text x="124" y="275.8">1k</text>
<text x="151" y="271.4">1</text>
<text x="151" y="273.9">5</text>
<text x="154.9" y="270.1">VS+</text>
<text x="154.9" y="272.6">VOUT</text>
<text x="154.9" y="275">STDN</text>
<text x="163.2" y="270.1">NC1</text>
<text x="163.2" y="272.6">NC2</text>
<text x="163.2" y="275">NC3</text>
<text x="170" y="271.4">3</text>
<text x="170" y="273.9">7</text>
<text x="373.6" y="273.1">DGND</text>
<text x="381.7" y="273.9">CAT25160</text>
<text x="116.6" y="281.8">C121</text>
<text x="143.8" y="281.3">C120</text>
<text x="151" y="276.3">4</text>
<text x="154.9" y="277.5">GND</text>
<text x="158.1" y="281.7">TMP36</text>
<text x="163.2" y="277.5">NC4</text>
<text x="170" y="276.3">6</text>
<text x="116.6" y="284">100nF</text>
<text x="143.8" y="283.5">100nF</text>
<text x="146" y="300.3">VSSA</text>
<text x="348.7" y="372.5">DRAWN</text>
<text x="348.4" y="382.4">CHECKED</text>
<text x="348.7" y="394.5">ENGINEER</text>
<text x="411.7" y="394.3">SIZE</text>
<text x="421.6" y="394.3">DWG. NO.</text>
<text x="496.3" y="394.5">SHEET</text>
<text x="535.4" y="394.3">PROD</text>
<text x="421.6" y="400.5">FILE</text>
<text x="496.1" y="400.7">SCALE</text>
<text x="535.9" y="396.8">REV.</text>
</g>
</svg>
